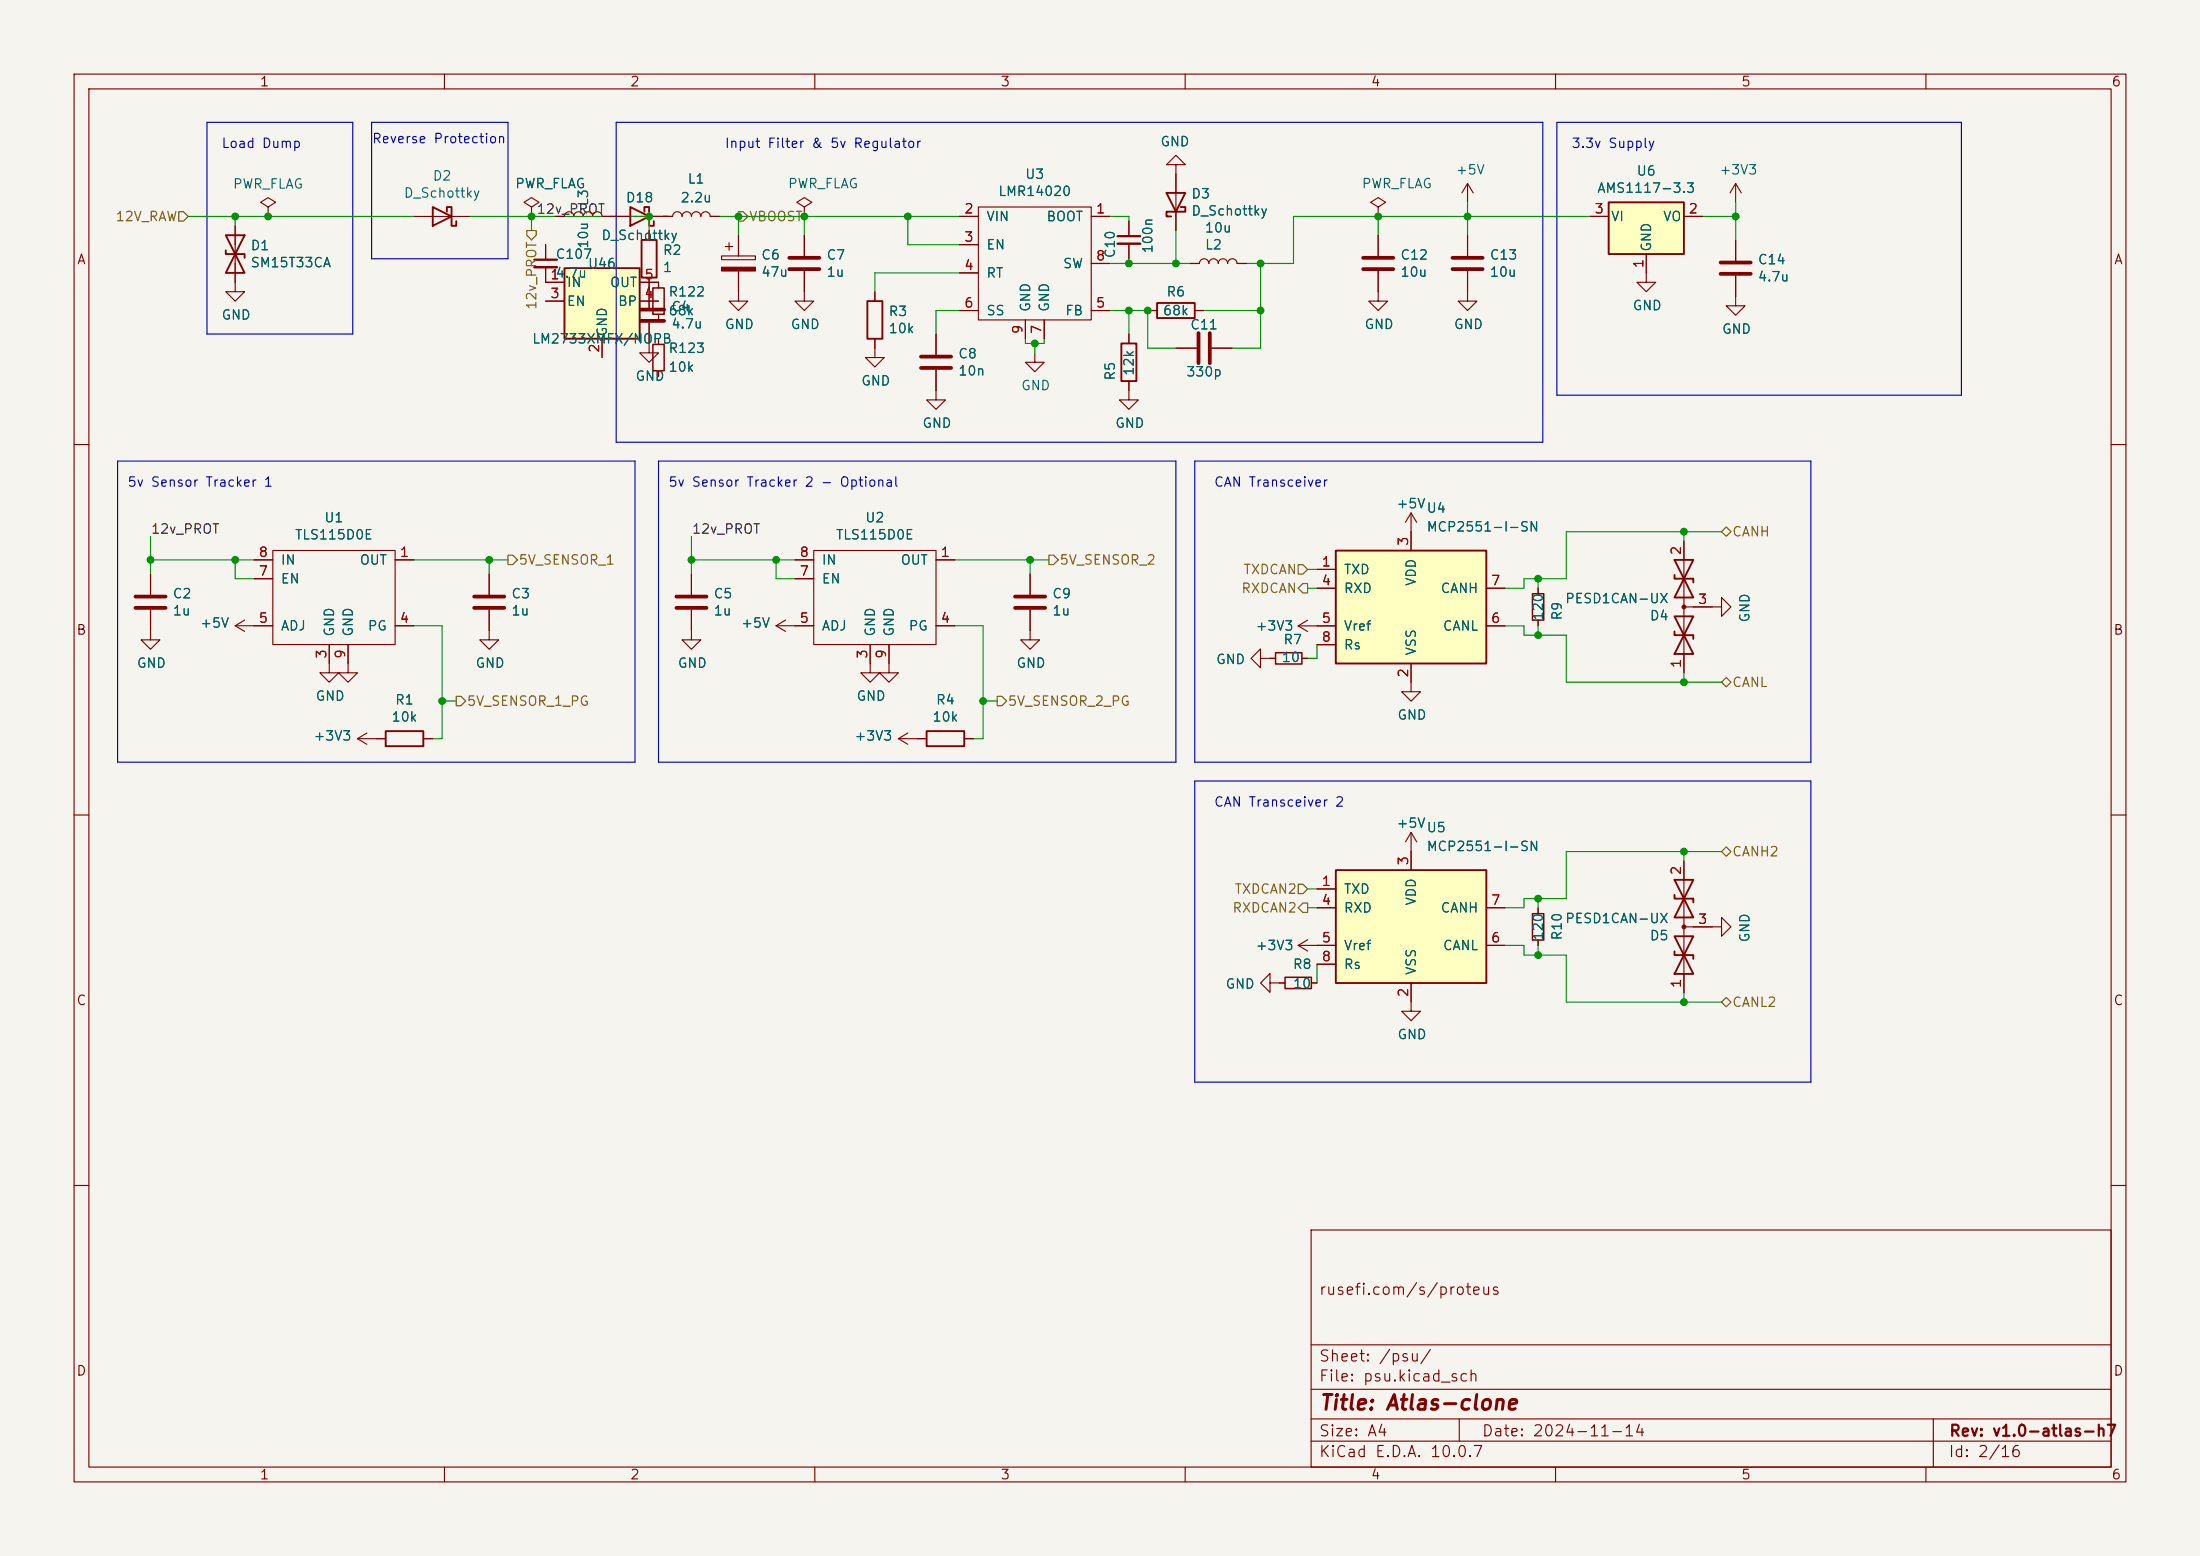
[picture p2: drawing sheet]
<svg xmlns="http://www.w3.org/2000/svg" width="297mm" height="210mm" viewBox="0 0 297 210" stroke-linecap="round" stroke-linejoin="round" font-family="sans-serif">
<path d="M0 0h297v210h-297z" fill="#f5f4ef" stroke="#f5f4ef" stroke-width=".14"/>
<g fill="none" stroke="#840000" stroke-width=".15">
<path d="M10 10h277v190h-277zM12 12h273v186h-273zM60 10v2M110 10v2M160 10v2M210 10v2M260 10v2M87.6 31.1v1.3M87.6 37.5v4M89.5 29.2h1.3a.64 .64 0 0 1 .6-.6 .64 .64 0 0 1 .7 .6 .64 .64 0 0 1 .6-.6 .64 .64 0 0 1 .6 .6 .64 .64 0 0 1 .7-.6 .64 .64 0 0 1 .6 .6 .64 .64 0 0 1 .6-.6 .64 .64 0 0 1 .7 .6h1.3M108.6 27.9l1-.6-1-.6-1 .6 1 .6v1.3M108.6 29.2h.1"/>
<path d="M87.6 43.6v4h1.3l-1.3 1.3-1.2-1.3h1.2M88.9 45.7v.8M88.9 50v.8M118.1 47v1.3h1.3l-1.3 1.2-1.3-1.2h1.3M126.4 45.1v2.8M126.4 49.9v2.8M10 60h2M93.3 77.5v2.8M107.3 75.6h2.6M107.3 78.1h2.6M109.9 74.3h16.5v12.7h-16.5zM126.4 75.6h2.5"/>
<path d="M139.1 77.5v2.8M285 60h2M93.3 82.3v4.1h1.3l-1.3 1.2-1.2-1.2h1.2M104.8 84.5l1.2 .7M104.8 84.5h5.1M106 83.7l-1.2 .8M117.5 87v3.8h1.2l-1.2 1.3-1.3-1.3h1.3M120 87v3.8h1.3l-1.3 1.3-1.3-1.3h1.3M121.3 99.7h3.8M121.3 99.7l1.3 .8M122.6 98.9l-1.3 .8M126.4 84.5h2.5"/>
<path d="M130.2 99.7h1.2M139.1 82.3v4.1h1.2l-1.2 1.2-1.3-1.2h1.3M10 110h2M190.5 112.4l-.8 1.2M190.5 112.4l.8 1.2M190.5 112.4v2.5M285 110h2M175.3 127.6l1.2 .8M175.3 127.6h2.5M176.5 126.8l-1.2 .8M190.5 135.2v1.3h1.3l-1.3 1.3-1.3-1.3h1.3M10 160h2"/>
<path d="M177 166h108v32h-108zM285 160h2M60 198v2M110 198v2M160 198v2M177 194.5h108M177 191.5h108M177 187.5h108M177 181.5h108M197 191.5v3M210 198v2M260 198v2"/>
<path d="M261 191.5v6.5"/>
</g>
<path d="M85.6 41.8h4.1M85.6 43.3h4.1M124.3 48.1h4.1M124.3 49.7h4.1M91.3 80.5h4.1M91.3 82h4.1M137 80.5h4.1M137 82h4.1" fill="none" stroke="#840000" stroke-width=".51"/>
<path d="M86.6 32.4h2v5.1h-2zM125.1 98.7h5.1v2h-5.1z" fill="none" stroke="#840000" stroke-width=".25"/>
<path d="M88.1 46.5h1.6v3.5h-1.6z" fill="none" stroke="#840000" stroke-width=".2"/>
<path d="M180.3 117.4h20.4v15.3h-20.4z" fill="#ffffc2"/>
<path d="M180.3 117.4h20.4v15.3h-20.4zM226.1 118.7l2.5 5.1h-2.5l2.5-5.1zM226.1 126.4l2.5 5h-2.5l2.5-5zM226.1 128.4v.5h2.5v.5M226.1 120.8v.5h2.5v.5" fill="none" stroke="#840000" stroke-width=".25"/>
<g fill="none" stroke="#840000" stroke-width=".15">
<path d="M170.2 88.9v-1.3l-1.3 1.3 1.3 1.2v-1.2h2M175.3 84.5l1.2 .7M175.3 84.5h2.5M175.8 88.9h.7M176.5 83.7l-1.2 .8M190.5 92.1v1.3h1.3l-1.3 1.2-1.3-1.2h1.3M177.8 120h2.5M190.5 114.9v2.5M227.3 116.2v17.8M171.4 132.7v-1.3l-1.2 1.3 1.2 1.2v-1.2h1.3M177.8 122.5h2.5M177.8 127.6h2.5"/>
<path d="M177.8 130.1h2.5M190.5 132.7v2.5M200.7 122.5h2.5M200.7 127.6h2.5M207.6 122.6v.7M207.6 126.9v.7M227.3 125.1h5.1v1.3l1.3-1.3-1.3-1.3v1.3"/>
</g>
<path d="M172.2 88.1h3.6v1.5h-3.6zM206.9 123.3h1.5v3.6h-1.5z" fill="none" stroke="#840000" stroke-width=".2"/>
<circle cx="227.3" cy="125.1" r=".25" fill="#840000" stroke="#840000" stroke-width=".15"/>
<path d="M180.3 74.3h20.4v15.3h-20.4z" fill="#ffffc2"/>
<path d="M58.4 27.9l2.6 1.3-2.6 1.3zM60.3 28.6v-.7h.7v2.6h.6v-.7M85.1 27.9l2.5 1.3-2.5 1.3zM87 28.6v-.7h.6v2.6h.7v-.7M157.5 26h2.5l-1.3 2.6zM159.4 27.9h.6v.7h-2.5v.6h.6M117.1 40.6h2v5.1h-2zM180.3 74.3h20.4v15.3h-20.4z" fill="none" stroke="#840000" stroke-width=".25"/>
<g fill="none" stroke="#840000" stroke-width=".15">
<path d="M55.9 29.2h7.6M71.8 27.9l1-.6-1-.6-1.1 .6 1.1 .6v1.3M71.8 29.2h.1M74.9 29.2h1.3a.64 .64 0 0 1 .6-.6 .64 .64 0 0 1 .7 .6 .64 .64 0 0 1 .6-.6 .64 .64 0 0 1 .6 .6 .64 .64 0 0 1 .7-.6 .64 .64 0 0 1 .6 .6 .64 .64 0 0 1 .6-.6 .64 .64 0 0 1 .7 .6h8.9M88.9 38.1v.8M97.4 34.5h4.6v.6h-4.6zM97.9 33.3h1M98.4 32.8v1M99.7 36.6v4h1.3l-1.3 1.3-1.3-1.3h1.3M99.7 31.8v2.7M108.6 36.6v4h1.3l-1.3 1.3-1.3-1.3h1.3M108.6 31.8v2.7"/>
<path d="M118.1 39.4v1.2M152.4 29.8v2.1M152.4 32.9v2M158.7 22.2h1.3l-1.3-1.2-1.2 1.2h1.2v8.9M88.9 42.4v.8M118.1 45.7v1.3M177.8 76.9h2.5M177.8 79.4h2.5M190.5 71.8v2.5M200.7 79.4h2.5M177.8 84.5h2.5M177.8 87h2.5"/>
<path d="M190.5 89.6v2.5M200.7 84.5h2.5"/>
</g>
<path d="M97.4 36.1h4.6v.5h-4.6z" fill="#840000" stroke="#840000" stroke-width=".15"/>
<path d="M106.6 34.8h4M106.6 36.3h4" fill="none" stroke="#840000" stroke-width=".51"/>
<path d="M150.9 31.9h3" fill="none" stroke="#840000" stroke-width=".3"/>
<path d="M150.9 32.9h3" fill="none" stroke="#840000" stroke-width=".33"/>
<path d="M88.1 38.9h1.6v3.5h-1.6z" fill="none" stroke="#840000" stroke-width=".2"/>
<path d="M76.2 36.2h10.2v9.5h-10.2z" fill="#ffffc2"/>
<path d="M30.5 31.8l2.5 5h-2.5l2.5-5zM30.5 33.8v.5h2.5v.5M76.2 36.2h10.2v9.5h-10.2zM151.4 46.4h2v5h-2zM156.2 40.9h5.1v2h-5.1zM226.1 77.6v.5h2.5v.5M226.1 75.6l2.5 5h-2.5l2.5-5zM52.1 98.7h5v2h-5zM226.1 83.2l2.5 5.1h-2.5l2.5-5.1zM226.1 85.2v.5h2.5v.5" fill="none" stroke="#840000" stroke-width=".25"/>
<g fill="none" stroke="#840000" stroke-width=".15">
<path d="M31.7 30.5v8.9h1.3l-1.3 1.2-1.2-1.2h1.2M36.2 27.9l1-.6-1-.6-1 .6 1 .6v1.3M36.2 29.2h.1M73.7 36.1v2h2.5M73.7 33v2.1M86.4 38.1h2.5M129.5 29.2h2.6M129.5 33h2.6M129.5 36.8h2.6M132.1 27.9h15.2v15.3h-15.2zM147.3 29.2h2.6M147.3 35.6h2.6"/>
<path d="M160.7 35.6h1.2a.64 .64 0 0 1 .7-.7 .64 .64 0 0 1 .6 .7 .64 .64 0 0 1 .6-.7 .64 .64 0 0 1 .7 .7 .64 .64 0 0 1 .6-.7 .64 .64 0 0 1 .6 .7 .64 .64 0 0 1 .7-.7 .64 .64 0 0 1 .6 .7h1.3M186.1 36.6v4h1.2l-1.2 1.3-1.3-1.3h1.3M186.1 27.9l1-.6-1-.6-1.1 .6 1.1 .6v1.3M186.1 29.2h.1M186.1 31.8v2.7M198.1 36.6v4h1.3l-1.3 1.3-1.3-1.3h1.3M198.1 24.8v2.5M198.1 31.8v2.7M198.1 24.8l-.7 1.2M198.1 24.8l.8 1.2M234.3 37.2v4.1h1.3l-1.3 1.2-1.3-1.2h1.3M234.3 24.8l-.7 1.2"/>
<path d="M234.3 24.8l.8 1.2M234.3 24.8v2.5M234.3 32.4v2.8M73.7 40.6h2.5M81.3 45.7v2.6M86.4 40.6h2.5M126.4 52.7v1.3h1.2l-1.2 1.2-1.3-1.2h1.3M129.5 41.9h2.6M138.4 43.2v2.5M139.7 47.6v1.3h1.3l-1.3 1.3-1.3-1.3h1.3M141 43.2v2.5M147.3 41.9h2.6"/>
<path d="M152.4 51.4v2.6h1.3l-1.3 1.2-1.3-1.2h1.3M152.4 45.1v1.3M154.9 41.9h1.3M158.7 47h2.8M161.3 41.9h1.3M163.6 47h2.8M20.3 77.5v2.8M34.3 75.6h2.5M34.3 78.1h2.5M36.8 74.3h16.5v12.7h-16.5zM53.3 75.6h2.6M66 77.5v2.8"/>
<path d="M190.5 69.2l-.8 1.3M190.5 69.2l.8 1.3M190.5 69.2v2.6M207.6 79.4v.7M227.3 73v17.8M20.3 82.3v4.1h1.3l-1.3 1.2-1.3-1.2h1.3M31.7 84.5l1.3 .7M31.7 84.5h5.1M33 83.7l-1.3 .8M44.4 87v3.8h1.3l-1.3 1.3-1.2-1.3h1.2M47 87v3.8h1.3l-1.3 1.3-1.3-1.3h1.3M48.3 99.7h3.8"/>
<path d="M48.3 99.7l1.2 .8M49.5 98.9l-1.2 .8M53.3 84.5h2.6M57.1 99.7h1.3M66 82.3v4.1h1.3l-1.3 1.2-1.2-1.2h1.2M207.6 83.7v.8M227.3 81.9h5.1v1.3l1.3-1.3-1.3-1.3v1.3M172.7 132.7h.8M177 132.7h.8"/>
</g>
<path d="M72.1 35.1h3.1" fill="none" stroke="#840000" stroke-width=".3"/>
<path d="M72.1 36.1h3.1" fill="none" stroke="#840000" stroke-width=".33"/>
<path d="M206.9 80.1h1.5v3.6h-1.5zM173.5 131.9h3.5v1.5h-3.5z" fill="none" stroke="#840000" stroke-width=".2"/>
<path d="M184 34.8h4.1M184 36.3h4.1M196.1 34.8h4.1M196.1 36.3h4.1M232.3 35.4h4M232.3 37h4M161.8 45v4M163.3 45v4M18.3 80.5h4.1M18.3 82h4.1M64 80.5h4.1M64 82h4.1" fill="none" stroke="#840000" stroke-width=".51"/>
<circle cx="227.3" cy="81.9" r=".25" fill="#840000" stroke="#840000" stroke-width=".15"/>
<path d="M217.2 27.3h10.1v7h-10.1z" fill="#ffffc2"/>
<path d="M217.2 27.3h10.1v7h-10.1z" fill="none" stroke="#840000" stroke-width=".25"/>
<g fill="none" stroke="#840000" stroke-width=".15">
<path d="M31.7 30.5v2.5M31.7 35.6v2.5M71.8 29.2h.1M73.7 33v2.1M73.7 36.1v2h2.5M74.9 29.2h1.3M81.3 29.2h3.8M86.4 38.1h2.5v.8M87.6 29.2h3.2M87.6 31.1v1.3M87.6 37.5v4M95.9 29.2h1.3"/>
<path d="M99.7 31.8v2.7M99.7 36.6v2.8M108.6 31.8v2.7M108.6 36.6v2.8M118.1 39.4v1.2M129.5 29.2h2.6M129.5 33h2.6M129.5 36.8h2.6M147.3 29.2h2.6M147.3 35.6h2.6M152.4 29.8v2.1M152.4 32.9v2"/>
<path d="M158.7 23.5v2.5M158.7 28.6v2.5M160.7 35.6h1.2M167 35.6h1.3M186.1 31.8v2.7M186.1 36.6v2.8M198.1 31.8v2.7M198.1 36.6v2.8M214.6 29.2h2.6M222.2 34.3v3.8h1.3l-1.3 1.3-1.2-1.3h1.2M227.3 29.2h2.6M234.3 32.4v2.8"/>
<path d="M234.3 37.2v2.8M73.7 40.6h2.5M81.3 45.7v2.6M86.4 40.6h2.5M87.6 43.6v2.8M88.9 42.4v.8M88.9 45.7v.8M88.9 50v.8M118.1 45.7v1.3M126.4 45.1v2.8M126.4 49.9v2.8M129.5 41.9h2.6"/>
<path d="M138.4 43.2v2.5M141 43.2v2.5M147.3 41.9h2.6M152.4 45.1v1.3M152.4 51.4v1.3M154.9 41.9h1.3M158.7 47h2.8M161.3 41.9h1.3M163.6 47h2.8M20.3 77.5v2.8M34.3 75.6h2.5M34.3 78.1h2.5"/>
<path d="M53.3 75.6h2.6M66 77.5v2.8M93.3 77.5v2.8M107.3 75.6h2.6M107.3 78.1h2.6M126.4 75.6h2.5M139.1 77.5v2.8M177.8 76.9h2.5M177.8 79.4h2.5M190.5 71.8v2.5M200.7 79.4h2.5M207.6 79.4v.7"/>
<path d="M227.3 73v2.6M20.3 82.3v2.8M34.3 84.5h2.5M44.4 87v2.5M47 87v2.5M50.8 99.7h1.3M53.3 84.5h2.6M57.1 99.7h1.3M66 82.3v2.8M93.3 82.3v2.8M107.3 84.5h2.6M117.5 87v2.5"/>
<path d="M120 87v2.5M123.8 99.7h1.3M126.4 84.5h2.5M130.2 99.7h1.2M139.1 82.3v2.8M171.4 88.9h.8M175.8 88.9h.7M177.8 84.5h2.5M177.8 87h2.5M190.5 89.6v2.5M200.7 84.5h2.5M207.6 83.7v.8"/>
<path d="M227.3 88.3v2.5M228.6 81.9h2.5M177.8 120h2.5M190.5 114.9v2.5M227.3 116.2v2.5M172.7 132.7h.8M177 132.7h.8M177.8 122.5h2.5M177.8 127.6h2.5M177.8 130.1h2.5M190.5 132.7v2.5M200.7 122.5h2.5"/>
<path d="M200.7 127.6h2.5M207.6 122.6v.7M207.6 126.9v.7M227.3 131.4v2.6M228.6 125.1h2.5"/>
</g>
<g fill="none" stroke="#725600" stroke-width=".15">
<path d="M24.1 28.6h.7l.6 .6-.6 .6h-.7zM71.1 31.1h1.3v.7l-.6 .6-.7-.6zM99.7 28.6h.6l.7 .6-.7 .6h-.6zM68.6 74.9h.6l.6 .7-.6 .6h-.6zM141.6 74.9h.6l.7 .7-.7 .6h-.6zM175.3 76.2h.6l.6 .7-.6 .6h-.6zM175.9 78.8h.6v1.2h-.6l-.6-.6zM232.4 71.8l.6-.7 .7 .7-.7 .6zM61.6 94h.6l.7 .6-.7 .7h-.6zM134.6 94h.7l.6 .6-.6 .7h-.7zM232.4 92.1l.6-.7 .7 .7-.7 .6zM175.3 119.3h.6l.6 .7-.6 .6h-.6z"/>
<path d="M232.4 114.9l.6-.6 .7 .6-.7 .7zM175.9 121.9h.6v1.3h-.6l-.6-.7zM232.4 135.3l.6-.7 .7 .7-.7 .6z"/>
</g>
<path d="M27.9 16.5h19.7v28.6h-19.7zM50.2 16.5h18.4v18.4h-18.4zM83.2 16.5h125.1v43.2h-125.1zM210.2 16.5h54.6v36.8h-54.6zM15.9 62.2h69.8v40.7h-69.8zM88.9 62.2h69.8v40.7h-69.8zM161.3 62.2h83.2v40.7h-83.2zM161.3 105.4h83.2v40.7h-83.2z" fill="none" stroke="#0000c2" stroke-width=".15"/>
<g fill="none" stroke="#009600" stroke-width=".15">
<path d="M25.4 29.2h30.5M31.7 29.2v1.3M63.5 29.2h26M71.8 29.2v1.9M87.6 29.2v1.9M97.2 29.2h32.3M99.7 29.2v2.6M108.6 29.2v2.6M122.6 29.2v3.8h6.9M129.5 36.8h-11.4v2.6M149.9 35.6h10.8M149.9 29.2h2.5v.6"/>
<path d="M152.4 34.9v.7M158.7 31.1v4.5M170.2 35.6v11.4h-3.8M186.1 29.2v2.6M198.1 27.3v4.5M214.6 29.2h-40v6.4h-6.3M229.9 29.2h4.4M234.3 27.3v5.1M129.5 41.9h-3.1v3.2M138.4 45.7v.7h2.6v-.7M139.7 46.4v1.2M149.9 41.9h5v5.1h3.8"/>
<path d="M152.4 41.9v3.2M162.6 41.9h7.6M20.3 75.6h14M20.3 72.4v5.1M31.7 75.6v2.5h2.6M55.9 75.6h12.7M66 75.6v1.9M93.3 75.6h14M93.3 72.4v5.1M104.8 75.6v2.5h2.5M128.9 75.6h12.7M139.1 75.6v1.9"/>
<path d="M176.5 79.4h1.3M176.5 76.9h1.3M207.6 78.1v1.3M227.3 71.8v1.2M232.4 71.8h-20.9v6.3h-5.8v1.3h-2.5M55.9 84.5h3.8v15.2h-1.3M59.7 94.6h1.9M128.9 84.5h3.8v15.2h-1.3M132.7 94.6h1.9M177.8 87v1.9h-1.3M203.2 84.5h2.5v1.2h5.8v6.4h20.9M207.6 84.5v1.2"/>
<path d="M227.3 90.8v1.3M176.5 120h1.3M227.3 114.9v1.3M232.4 114.9h-20.9v6.4h-5.8v1.2h-2.5M176.5 122.5h1.3M177.8 130.1v2.6M203.2 127.6h2.5v1.3h5.8v6.4h20.9M207.6 121.3v1.3M207.6 127.6v1.3M227.3 134v1.3"/>
</g>
<g fill="#009600" stroke="#009600" stroke-width=".14">
<circle cx="170.2" cy="35.6" r=".46"/>
<circle cx="186.1" cy="29.2" r=".46"/>
<circle cx="158.7" cy="35.6" r=".46"/>
<circle cx="154.9" cy="41.9" r=".46"/>
<circle cx="198.1" cy="29.2" r=".46"/>
<circle cx="170.2" cy="41.9" r=".46"/>
<circle cx="207.6" cy="78.1" r=".46"/>
<circle cx="207.6" cy="85.7" r=".46"/>
<circle cx="234.3" cy="29.2" r=".46"/>
<circle cx="227.3" cy="71.8" r=".46"/>
<circle cx="227.3" cy="92.1" r=".46"/>
<circle cx="207.6" cy="121.3" r=".46"/>
<circle cx="227.3" cy="135.3" r=".46"/>
<circle cx="227.3" cy="114.9" r=".46"/>
<circle cx="207.6" cy="128.9" r=".46"/>
<circle cx="152.4" cy="41.9" r=".46"/>
<circle cx="139.7" cy="46.4" r=".46"/>
<circle cx="152.4" cy="35.6" r=".46"/>
<circle cx="93.3" cy="75.6" r=".46"/>
<circle cx="132.7" cy="94.6" r=".46"/>
<circle cx="104.8" cy="75.6" r=".46"/>
<circle cx="139.1" cy="75.6" r=".46"/>
<circle cx="20.3" cy="75.6" r=".46"/>
<circle cx="66" cy="75.6" r=".46"/>
<circle cx="31.7" cy="75.6" r=".46"/>
<circle cx="59.7" cy="94.6" r=".46"/>
<circle cx="36.2" cy="29.2" r=".46"/>
<circle cx="31.7" cy="29.2" r=".46"/>
<circle cx="71.8" cy="29.2" r=".46"/>
<circle cx="87.6" cy="29.2" r=".46"/>
<circle cx="99.7" cy="29.2" r=".46"/>
<circle cx="122.6" cy="29.2" r=".46"/>
<circle cx="108.6" cy="29.2" r=".46"/>
</g>
<text font-size="2" fill="#840000" x="178" y="190.8">Title: Atlas-clone</text>
<g font-size="1.5" fill="#840000">
<text x="178" y="175.1">rusefi.com/s/proteus</text>
<text x="178" y="184.1">Sheet: /psu/</text>
<text x="178" y="186.8">File: psu.kicad_sch</text>
<text x="178" y="197">KiCad E.D.A. 10.0.7</text>
<text x="178" y="194.2">Size: A4</text>
<text x="200" y="194.2">Date: 2024-11-14</text>
<text x="263" y="197">Id: 2/16</text>
<text x="263" y="194.2">Rev: v1.0-atlas-h7</text>
</g>
<g font-size="1.3" fill="#840000">
<text x="35" y="12">1</text>
<text x="85" y="12">2</text>
<text x="135" y="12">3</text>
<text x="185" y="12">4</text>
<text x="235" y="12">5</text>
<text x="285" y="12">6</text>
<text x="10.3" y="36">A</text>
<text x="285.3" y="36">A</text>
<text x="10.2" y="86">B</text>
<text x="285.2" y="86">B</text>
<text x="10.2" y="136">C</text>
<text x="285.2" y="136">C</text>
<text x="10.2" y="186">D</text>
<text x="285.2" y="186">D</text>
<text x="35" y="200">1</text>
<text x="85" y="200">2</text>
<text x="135" y="200">3</text>
<text x="185" y="200">4</text>
<text x="235" y="200">5</text>
<text x="285" y="200">6</text>
</g>
<g font-size="1.3" fill="#0000c2">
<text x="29.8" y="20.3">Load Dump</text>
<text x="50.1" y="19.7">Reverse Protection</text>
<text x="97.8" y="20.3">Input Filter &amp; 5v Regulator</text>
<text x="212.1" y="20.3">3.3v Supply</text>
<text x="17.1" y="66">5v Sensor Tracker 1</text>
<text x="90.1" y="66">5v Sensor Tracker 2 - Optional</text>
<text x="163.8" y="66">CAN Transceiver</text>
<text x="163.8" y="109.2">CAN Transceiver 2</text>
</g>
<g font-size="1.3" fill="#006464">
<text x="156.6" y="20.1">GND</text>
<text x="196.4" y="23.9">+5V</text>
<text x="232" y="23.9">+3V3</text>
<text x="31.4" y="25.8">PWR_FLAG</text>
<text x="54.4" y="27">D_Schottky</text>
<text x="58.3" y="24.7">D2</text>
<text x="69.5" y="25.7">PWR_FLAG</text>
<text x="79.7" y="27.9" transform="rotate(-90 79.7 27.9)">L3</text>
<text x="84.4" y="27.6">D18</text>
<text x="91.8" y="27.6">2.2u</text>
<text x="92.7" y="25.1">L1</text>
<text x="106.3" y="25.7">PWR_FLAG</text>
<text x="134.7" y="26.8">LMR14020</text>
<text x="138.3" y="24.5">U3</text>
<text x="160.7" y="27.1">D3</text>
<text x="160.7" y="29.4">D_Schottky</text>
<text x="183.8" y="25.7">PWR_FLAG</text>
<text x="215.5" y="26.3">AMS1117-3.3</text>
<text x="220.9" y="24">U6</text>
<text x="33.7" y="34.1">D1</text>
<text x="74.9" y="35.3">C107</text>
<text x="79.7" y="33.7" transform="rotate(-90 79.7 33.7)">10u</text>
<text x="81.1" y="32.7">D_Schottky</text>
<text x="89.4" y="34.7">R2</text>
<text x="102.7" y="35.4">C6</text>
<text x="111.5" y="35.4">C7</text>
<text x="133.1" y="30.2">VIN</text>
<text x="133.1" y="34">EN</text>
<text x="141.2" y="30.2">BOOT</text>
<text x="150.8" y="34.9" transform="rotate(-90 150.8 34.9)">C10</text>
<text x="155.9" y="34.3" transform="rotate(-90 155.9 34.3)">100n</text>
<text x="162.6" y="31.7">10u</text>
<text x="162.6" y="34">L2</text>
<text x="189" y="35.4">C12</text>
<text x="201" y="35.4">C13</text>
<text x="217.4" y="30.2">VI</text>
<text x="223.2" y="34.1" transform="rotate(-90 223.2 34.1)">GND</text>
<text x="224.4" y="30.2">VO</text>
<text x="237.2" y="36">C14</text>
<text x="33.7" y="36.4">SM15T33CA</text>
<text x="74.9" y="37.8">4.7u</text>
<text x="76.4" y="39.1">IN</text>
<text x="76.4" y="41.6">EN</text>
<text x="79.3" y="36.5">U46</text>
<text x="82.3" y="39.1">OUT</text>
<text x="83.3" y="41.6">BP</text>
<text x="89.4" y="37">1</text>
<text x="90.2" y="40.3">R122</text>
<text x="102.7" y="37.7">47u</text>
<text x="111.5" y="37.7">1u</text>
<text x="133.1" y="37.8">RT</text>
<text x="143.4" y="36.5">SW</text>
<text x="157.4" y="40.3">R6</text>
<text x="189" y="37.7">10u</text>
<text x="201" y="37.7">10u</text>
<text x="237.2" y="38.3">4.7u</text>
<text x="29.8" y="43.5">GND</text>
<text x="71.7" y="46.7">LM2733XMFX/NOPB</text>
<text x="82.2" y="45.5" transform="rotate(-90 82.2 45.5)">GND</text>
<text x="90.2" y="48">R123</text>
<text x="90.2" y="42.9">68k</text>
<text x="90.5" y="42.3">C4</text>
<text x="90.5" y="44.7">4.7u</text>
<text x="97.8" y="44.7">GND</text>
<text x="106.6" y="44.7">GND</text>
<text x="119.9" y="43">R3</text>
<text x="119.9" y="45.3">10k</text>
<text x="133.1" y="42.9">SS</text>
<text x="139.4" y="42.2" transform="rotate(-90 139.4 42.2)">GND</text>
<text x="141.9" y="42.2" transform="rotate(-90 141.9 42.2)">GND</text>
<text x="143.7" y="42.9">FB</text>
<text x="156.9" y="42.9">68k</text>
<text x="160.6" y="44.8">C11</text>
<text x="184.1" y="44.7">GND</text>
<text x="196.2" y="44.7">GND</text>
<text x="220.3" y="42.2">GND</text>
<text x="232.4" y="45.4">GND</text>
<text x="85.7" y="51.7">GND</text>
<text x="90.2" y="50.5">10k</text>
<text x="116.2" y="52.3">GND</text>
<text x="129.3" y="48.7">C8</text>
<text x="129.3" y="51">10n</text>
<text x="137.8" y="53">GND</text>
<text x="150.8" y="51.5" transform="rotate(-90 150.8 51.5)">R5</text>
<text x="153.4" y="50.8" transform="rotate(-90 153.4 50.8)">12k</text>
<text x="160" y="51.1">330p</text>
<text x="124.4" y="58.1">GND</text>
<text x="150.5" y="58.1">GND</text>
<text x="43.7" y="70.8">U1</text>
<text x="116.7" y="70.8">U2</text>
<text x="188.4" y="68.9">+5V</text>
<text x="192.5" y="69.5">U4</text>
<text x="37.8" y="76.5">IN</text>
<text x="39.7" y="73.1">TLS115D0E</text>
<text x="48.5" y="76.5">OUT</text>
<text x="110.8" y="76.5">IN</text>
<text x="112.8" y="73.1">TLS115D0E</text>
<text x="121.5" y="76.5">OUT</text>
<text x="181.3" y="77.8">TXD</text>
<text x="192.5" y="72.1">MCP2551-I-SN</text>
<text x="23.2" y="81.1">C2</text>
<text x="23.2" y="83.4">1u</text>
<text x="37.8" y="79.1">EN</text>
<text x="68.9" y="81.1">C3</text>
<text x="68.9" y="83.4">1u</text>
<text x="96.3" y="81.1">C5</text>
<text x="96.3" y="83.4">1u</text>
<text x="110.8" y="79.1">EN</text>
<text x="142" y="81.1">C9</text>
<text x="142" y="83.4">1u</text>
<text x="181.3" y="80.4">RXD</text>
<text x="191.5" y="79.2" transform="rotate(-90 191.5 79.2)">VDD</text>
<text x="194.4" y="80.4">CANH</text>
<text x="208.6" y="83.8" transform="rotate(-90 208.6 83.8)">120</text>
<text x="211.1" y="83.8" transform="rotate(-90 211.1 83.8)">R9</text>
<text x="211.2" y="81.7">PESD1CAN-UX</text>
<text x="26.9" y="85">+5V</text>
<text x="37.8" y="85.4">ADJ</text>
<text x="45.4" y="86" transform="rotate(-90 45.4 86)">GND</text>
<text x="48" y="86" transform="rotate(-90 48 86)">GND</text>
<text x="49.6" y="85.4">PG</text>
<text x="100" y="85">+5V</text>
<text x="110.8" y="85.4">ADJ</text>
<text x="118.4" y="86" transform="rotate(-90 118.4 86)">GND</text>
<text x="121" y="86" transform="rotate(-90 121 86)">GND</text>
<text x="122.6" y="85.4">PG</text>
<text x="164.1" y="89.9">GND</text>
<text x="169.4" y="85.4">+3V3</text>
<text x="172.9" y="89.7">10</text>
<text x="173.2" y="87.3">R7</text>
<text x="181.3" y="85.4">Vref</text>
<text x="181.3" y="88">Rs</text>
<text x="191.5" y="88.6" transform="rotate(-90 191.5 88.6)">VSS</text>
<text x="194.7" y="85.4">CANL</text>
<text x="222.6" y="84">D4</text>
<text x="236.5" y="84.1" transform="rotate(-90 236.5 84.1)">GND</text>
<text x="18.4" y="90.4">GND</text>
<text x="42.5" y="94.9">GND</text>
<text x="53.2" y="95.4">R1</text>
<text x="64.1" y="90.4">GND</text>
<text x="91.4" y="90.4">GND</text>
<text x="115.5" y="94.9">GND</text>
<text x="126.3" y="95.4">R4</text>
<text x="137.1" y="90.4">GND</text>
<text x="42.2" y="100.3">+3V3</text>
<text x="52.8" y="97.7">10k</text>
<text x="115.3" y="100.3">+3V3</text>
<text x="125.8" y="97.7">10k</text>
<text x="188.6" y="97.4">GND</text>
<text x="188.4" y="112">+5V</text>
<text x="192.5" y="112.6">U5</text>
<text x="192.5" y="115.2">MCP2551-I-SN</text>
<text x="181.3" y="120.9">TXD</text>
<text x="181.3" y="123.5">RXD</text>
<text x="191.5" y="122.3" transform="rotate(-90 191.5 122.3)">VDD</text>
<text x="194.4" y="123.5">CANH</text>
<text x="211.2" y="124.9">PESD1CAN-UX</text>
<text x="169.4" y="128.6">+3V3</text>
<text x="174.4" y="131.1">R8</text>
<text x="181.3" y="128.6">Vref</text>
<text x="181.3" y="131.1">Rs</text>
<text x="191.5" y="131.7" transform="rotate(-90 191.5 131.7)">VSS</text>
<text x="194.7" y="128.6">CANL</text>
<text x="208.6" y="127" transform="rotate(-90 208.6 127)">120</text>
<text x="211.1" y="127" transform="rotate(-90 211.1 127)">R10</text>
<text x="222.6" y="127.2">D5</text>
<text x="236.5" y="127.3" transform="rotate(-90 236.5 127.3)">GND</text>
<text x="165.4" y="133.8">GND</text>
<text x="174.5" y="133.7">10</text>
<text x="188.6" y="140.6">GND</text>
</g>
<g font-size="1.3" fill="#0f0f0f">
<text x="72.4" y="29.2">12v_PROT</text>
<text x="20.3" y="72.4">12v_PROT</text>
<text x="93.3" y="72.4">12v_PROT</text>
</g>
<g font-size="1.3" fill="#a90000">
<text x="130.1" y="29.1">2</text>
<text x="147.9" y="29.1">1</text>
<text x="215.2" y="29.1">3</text>
<text x="227.9" y="29.1">2</text>
<text x="130.1" y="32.9">3</text>
<text x="147.9" y="35.5">8</text>
<text x="74.2" y="38">1</text>
<text x="74.2" y="40.6">3</text>
<text x="86.9" y="40.6">4</text>
<text x="86.9" y="38">5</text>
<text x="130.1" y="36.7">4</text>
<text x="130.1" y="41.8">6</text>
<text x="147.9" y="41.8">5</text>
<text x="222.2" y="36.3" transform="rotate(-90 222.2 36.3)">1</text>
<text x="81.2" y="47.7" transform="rotate(-90 81.2 47.7)">2</text>
<text x="138.3" y="45.2" transform="rotate(-90 138.3 45.2)">9</text>
<text x="140.9" y="45.2" transform="rotate(-90 140.9 45.2)">7</text>
<text x="34.8" y="75.5">8</text>
<text x="53.9" y="75.5">1</text>
<text x="107.9" y="75.5">8</text>
<text x="126.9" y="75.5">1</text>
<text x="178.3" y="76.8">1</text>
<text x="190.4" y="73.8" transform="rotate(-90 190.4 73.8)">3</text>
<text x="227.2" y="75" transform="rotate(-90 227.2 75)">2</text>
<text x="34.8" y="78">7</text>
<text x="107.9" y="78">7</text>
<text x="178.3" y="79.3">4</text>
<text x="201.2" y="79.3">7</text>
<text x="229.1" y="81.8">3</text>
<text x="34.8" y="84.4">5</text>
<text x="44.4" y="89" transform="rotate(-90 44.4 89)">3</text>
<text x="46.9" y="89" transform="rotate(-90 46.9 89)">9</text>
<text x="53.9" y="84.4">4</text>
<text x="107.9" y="84.4">5</text>
<text x="117.4" y="89" transform="rotate(-90 117.4 89)">3</text>
<text x="119.9" y="89" transform="rotate(-90 119.9 89)">9</text>
<text x="126.9" y="84.4">4</text>
<text x="178.3" y="84.4">5</text>
<text x="178.3" y="86.9">8</text>
<text x="201.2" y="84.4">6</text>
<text x="190.4" y="91.6" transform="rotate(-90 190.4 91.6)">2</text>
<text x="227.2" y="90.3" transform="rotate(-90 227.2 90.3)">1</text>
<text x="178.3" y="119.9">1</text>
<text x="190.4" y="116.9" transform="rotate(-90 190.4 116.9)">3</text>
<text x="227.2" y="118.2" transform="rotate(-90 227.2 118.2)">2</text>
<text x="178.3" y="122.4">4</text>
<text x="201.2" y="122.4">7</text>
<text x="229.1" y="125">3</text>
<text x="178.3" y="127.5">5</text>
<text x="178.3" y="130.1">8</text>
<text x="201.2" y="127.5">6</text>
<text x="190.4" y="134.7" transform="rotate(-90 190.4 134.7)">2</text>
<text x="227.2" y="133.4" transform="rotate(-90 227.2 133.4)">1</text>
</g>
<g font-size="1.3" fill="#725600">
<text x="15.5" y="30.2">12V_RAW</text>
<text x="101" y="30.2">VBOOST</text>
<text x="72.7" y="41.9" transform="rotate(-90 72.7 41.9)">12v_PROT</text>
<text x="69.9" y="76.5">5V_SENSOR_1</text>
<text x="142.9" y="76.5">5V_SENSOR_2</text>
<text x="167.8" y="77.8">TXDCAN</text>
<text x="233.8" y="72.7">CANH</text>
<text x="167.5" y="80.4">RXDCAN</text>
<text x="62.9" y="95.6">5V_SENSOR_1_PG</text>
<text x="136" y="95.6">5V_SENSOR_2_PG</text>
<text x="233.8" y="93">CANL</text>
<text x="233.8" y="115.9">CANH2</text>
<text x="166.3" y="123.5">RXDCAN2</text>
<text x="166.6" y="120.9">TXDCAN2</text>
<text x="233.8" y="136.2">CANL2</text>
</g>
</svg>
